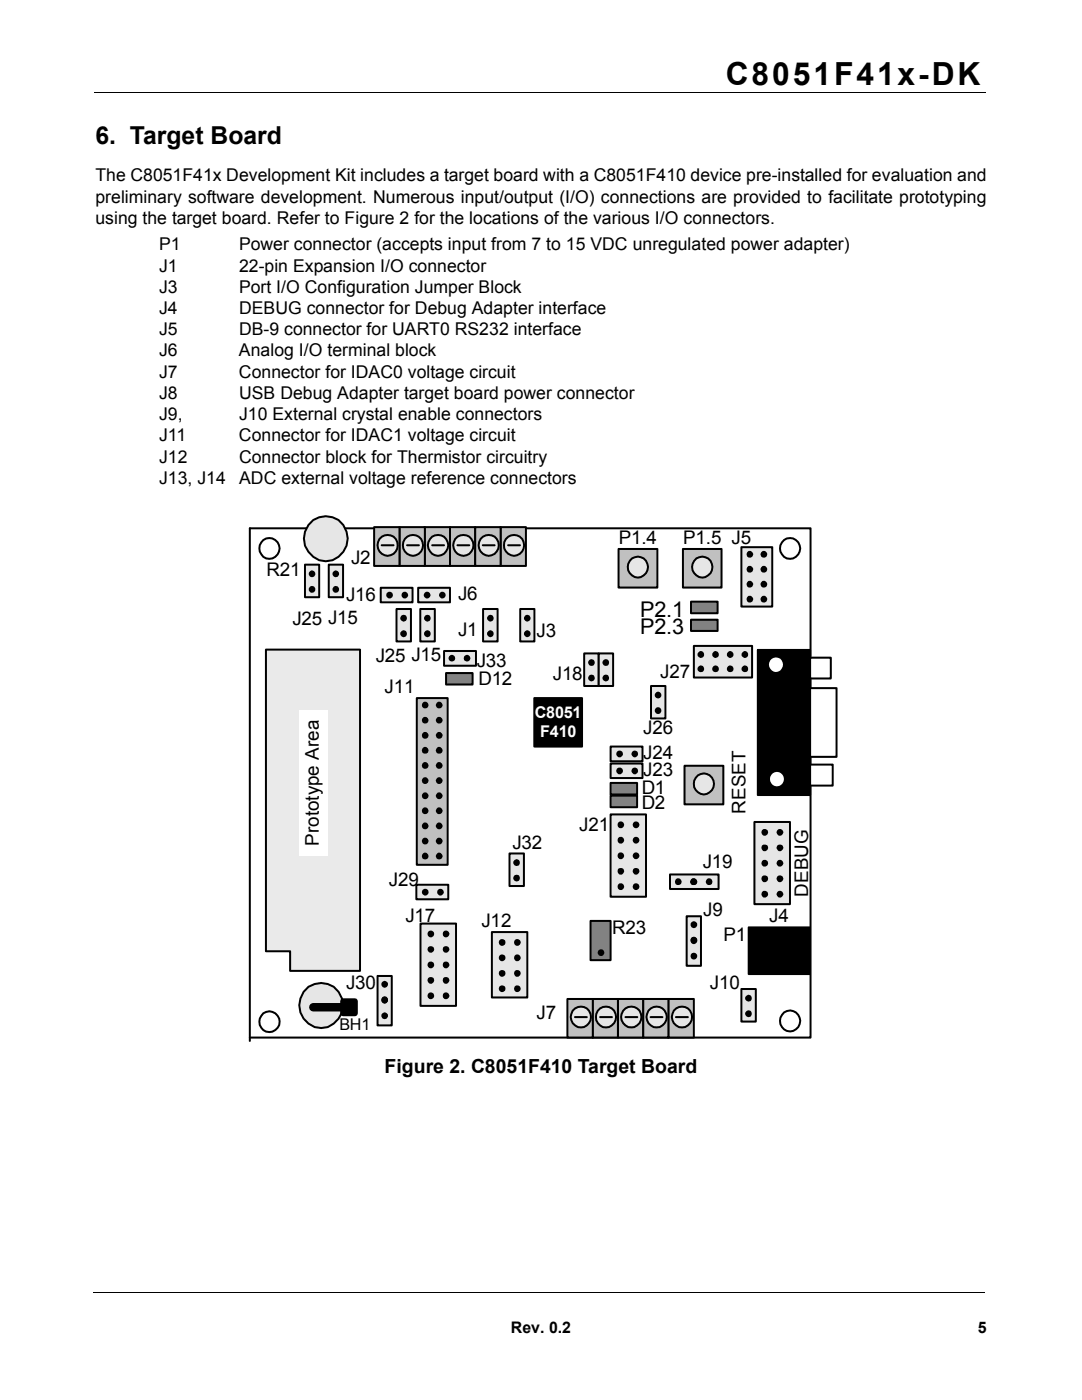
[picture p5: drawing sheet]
<svg xmlns="http://www.w3.org/2000/svg" width="216mm" height="279mm" viewBox="0 0 216 279" stroke-linecap="round" stroke-linejoin="round" font-family="sans-serif">
<path d="M18.8 18.4h177.8M18.6 257.9h177.8" fill="none" stroke="#000" stroke-width=".2"/>
<g fill="#fff">
<path d="M19.1 259.4h38.1v14.5h-38.1z"/>
<path d="M49.1 102.2h118.6v106.4h-118.6z"/>
</g>
<path d="M49.8 105.4h111.9v101.7h-111.9" fill="none" stroke="#000" stroke-width=".4"/>
<circle cx="157.7" cy="109.4" r="2.04" fill="#fff"/>
<circle cx="157.7" cy="109.4" r="2.04" fill="none" stroke="#000" stroke-width=".4"/>
<circle cx="157.7" cy="203.7" r="2.04" fill="#fff"/>
<g fill="none" stroke="#000" stroke-width=".4">
<path d="M149.4 185.1h12.2v9.3h-12.2z"/>
<circle cx="157.7" cy="203.7" r="2.04"/>
</g>
<path d="M149.4 185.1h12.2v9.3h-12.2z" fill="#000"/>
<circle cx="53.8" cy="203.9" r="2.03" fill="#fff"/>
<g fill="none" stroke="#000" stroke-width=".4">
<path d="M49.8 105.4v102.4"/>
<circle cx="53.8" cy="203.9" r="2.03"/>
</g>
<circle cx="53.8" cy="109.4" r="2.04" fill="#fff"/>
<circle cx="53.8" cy="109.4" r="2.04" fill="none" stroke="#000" stroke-width=".4"/>
<path d="M53.1 129.6h18.7v64.2h-13.9v-4h-4.8z" fill-rule="evenodd" fill="#eaeaea"/>
<path d="M53.1 129.6h18.7v64.2h-13.9v-4h-4.8z" fill="none" stroke="#000" stroke-width=".4"/>
<path d="M59.7 141.7h5.7v29h-5.7z" fill="#fff"/>
<path d="M106.6 139.3h9.5v9.7h-9.5z" fill="#000"/>
<path d="M106.6 139.3h9.5v9.7h-9.5z" fill="none" stroke="#000" stroke-width=".4"/>
<path d="M123.4 109.6h7.8v7.7h-7.8z" fill="#c0c0c0"/>
<path d="M123.4 109.6h7.8v7.7h-7.8z" fill="none" stroke="#000" stroke-width=".4"/>
<circle cx="127.3" cy="113.2" r="2.03" fill="#e6e6e6"/>
<circle cx="127.3" cy="113.2" r="2.03" fill="none" stroke="#000" stroke-width=".4"/>
<path d="M136.3 109.6h7.7v7.7h-7.7z" fill="#c0c0c0"/>
<path d="M136.3 109.6h7.7v7.7h-7.7z" fill="none" stroke="#000" stroke-width=".4"/>
<circle cx="140.1" cy="113.2" r="2.04" fill="#e6e6e6"/>
<circle cx="140.1" cy="113.2" r="2.04" fill="none" stroke="#000" stroke-width=".4"/>
<path d="M137.9 120.1h5.3v2.3h-5.3z" fill="#808080"/>
<path d="M137.9 120.1h5.3v2.3h-5.3z" fill="none" stroke="#000" stroke-width=".4"/>
<path d="M137.9 123.7h5.3v2.2h-5.3z" fill="#808080"/>
<path d="M137.9 123.7h5.3v2.2h-5.3z" fill="none" stroke="#000" stroke-width=".4"/>
<path d="M88.6 129.9h6.4v3h-6.4z" fill="#e6e6e6"/>
<g fill="none" stroke="#000" stroke-width=".4">
<path d="M88.6 129.9h6.4v3h-6.4z"/>
<circle cx="90.2" cy="131.4" r=".48"/>
<circle cx="93.2" cy="131.3" r=".47"/>
</g>
<g fill="#000">
<circle cx="90.2" cy="131.4" r=".48"/>
<circle cx="93.2" cy="131.3" r=".47"/>
</g>
<path d="M89 134.3h5.3v2.3h-5.3z" fill="#808080"/>
<path d="M89 134.3h5.3v2.3h-5.3z" fill="none" stroke="#000" stroke-width=".4"/>
<path d="M136.6 152.8h7.7v7.7h-7.7z" fill="#c0c0c0"/>
<path d="M136.6 152.8h7.7v7.7h-7.7z" fill="none" stroke="#000" stroke-width=".4"/>
<path d="M139.3 154.7a2.05 2.05 0 0 1 3.2 1.7 2.05 2.05 0 0 1-3.2 1.7 2.15 2.15 0 0 1 0-3.4z" fill-rule="evenodd" fill="#e6e6e6"/>
<path d="M139.3 154.7a2.05 2.05 0 0 1 3.2 1.7 2.05 2.05 0 0 1-3.2 1.7 2.15 2.15 0 0 1 0-3.4z" fill="none" stroke="#000" stroke-width=".4"/>
<path d="M147.9 109.2h6.2v11.9h-6.2z" fill="#e6e6e6"/>
<g fill="none" stroke="#000" stroke-width=".4">
<path d="M147.9 109.2h6.2v11.9h-6.2z"/>
<circle cx="149.6" cy="119.6" r=".48"/>
<circle cx="149.6" cy="116.6" r=".48"/>
<circle cx="149.6" cy="110.6" r=".48"/>
<circle cx="149.6" cy="113.6" r=".48"/>
<circle cx="152.4" cy="119.6" r=".48"/>
<circle cx="152.4" cy="116.6" r=".48"/>
<circle cx="152.4" cy="113.6" r=".48"/>
<circle cx="152.4" cy="110.6" r=".48"/>
</g>
<g fill="#000">
<circle cx="149.6" cy="119.6" r=".48"/>
<circle cx="149.6" cy="110.6" r=".48"/>
<circle cx="149.6" cy="113.6" r=".48"/>
<circle cx="149.6" cy="116.6" r=".48"/>
<circle cx="152.4" cy="119.6" r=".48"/>
<circle cx="152.4" cy="113.6" r=".48"/>
<circle cx="152.4" cy="110.6" r=".48"/>
<circle cx="152.4" cy="116.6" r=".48"/>
</g>
<path d="M62.5 103.8a4.5 4.5 0 0 1 6.1 1.2 4.5 4.5 0 0 1-1.1 6.1 4.4 4.4 0 0 1-5.1-.1 4.4 4.4 0 0 1-1.5-4.9l.6-1.3z" fill-rule="evenodd" fill="#e6e6e6"/>
<path d="M62.5 103.8a4.5 4.5 0 0 1 6.1 1.2 4.5 4.5 0 0 1-1.1 6.1 4.4 4.4 0 0 1-5.1-.1 4.4 4.4 0 0 1-1.5-4.9l.6-1.3z" fill="none" stroke="#000" stroke-width=".4"/>
<path d="M60.9 112.7h2.8v6.5h-2.8z" fill="#e6e6e6"/>
<g fill="none" stroke="#000" stroke-width=".4">
<path d="M60.9 112.7h2.8v6.5h-2.8z"/>
<circle cx="62.3" cy="114.5" r=".47"/>
<circle cx="62.3" cy="117.6" r=".49"/>
</g>
<g fill="#000">
<circle cx="62.3" cy="114.5" r=".47"/>
<circle cx="62.3" cy="117.6" r=".49"/>
</g>
<path d="M65.6 112.7h2.9v6.5h-2.9z" fill="#e6e6e6"/>
<g fill="none" stroke="#000" stroke-width=".4">
<path d="M65.6 112.7h2.9v6.5h-2.9z"/>
<circle cx="67" cy="114.5" r=".47"/>
<circle cx="67" cy="117.6" r=".49"/>
</g>
<g fill="#000">
<circle cx="67" cy="114.5" r=".47"/>
<circle cx="67" cy="117.6" r=".49"/>
</g>
<path d="M89.8 105.2h5v7.7h-5z" fill="#c0c0c0"/>
<path d="M89.8 105.2h5v7.7h-5z" fill="none" stroke="#000" stroke-width=".4"/>
<circle cx="92.5" cy="108.8" r="2.06" fill="#e6e6e6"/>
<g fill="none" stroke="#000" stroke-width=".4">
<path d="M91.3 108.8h2.3"/>
<circle cx="92.5" cy="108.8" r="2.06"/>
</g>
<path d="M84.7 105.2h5.1v7.7h-5.1z" fill="#c0c0c0"/>
<path d="M84.7 105.2h5.1v7.7h-5.1z" fill="none" stroke="#000" stroke-width=".4"/>
<circle cx="87.4" cy="108.8" r="2.06" fill="#e6e6e6"/>
<g fill="none" stroke="#000" stroke-width=".4">
<path d="M86.2 108.8h2.4"/>
<circle cx="87.4" cy="108.8" r="2.06"/>
</g>
<path d="M79.7 105.2h5.1v7.7h-5.1z" fill="#c0c0c0"/>
<path d="M79.7 105.2h5.1v7.7h-5.1z" fill="none" stroke="#000" stroke-width=".4"/>
<circle cx="82.4" cy="108.8" r="2.04" fill="#e6e6e6"/>
<g fill="none" stroke="#000" stroke-width=".4">
<path d="M81.2 108.8h2.4"/>
<circle cx="82.4" cy="108.8" r="2.04"/>
</g>
<path d="M74.7 105.2h5v7.7h-5z" fill="#c0c0c0"/>
<path d="M74.7 105.2h5v7.7h-5z" fill="none" stroke="#000" stroke-width=".4"/>
<circle cx="77.4" cy="108.8" r="2.05" fill="#e6e6e6"/>
<g fill="none" stroke="#000" stroke-width=".4">
<path d="M76.2 108.8h2.3"/>
<circle cx="77.4" cy="108.8" r="2.05"/>
</g>
<path d="M99.9 105.2h5v7.7h-5z" fill="#c0c0c0"/>
<path d="M99.9 105.2h5v7.7h-5z" fill="none" stroke="#000" stroke-width=".4"/>
<circle cx="102.6" cy="108.8" r="2.04" fill="#e6e6e6"/>
<g fill="none" stroke="#000" stroke-width=".4">
<path d="M101.4 108.8h2.4"/>
<circle cx="102.6" cy="108.8" r="2.04"/>
</g>
<path d="M94.8 105.2h5.1v7.7h-5.1z" fill="#c0c0c0"/>
<path d="M94.8 105.2h5.1v7.7h-5.1z" fill="none" stroke="#000" stroke-width=".4"/>
<circle cx="97.6" cy="108.8" r="2.05" fill="#e6e6e6"/>
<g fill="none" stroke="#000" stroke-width=".4">
<path d="M96.3 108.8h2.4"/>
<circle cx="97.6" cy="108.8" r="2.05"/>
</g>
<path d="M76 117.3h6.3v2.9h-6.3z" fill="#e6e6e6"/>
<g fill="none" stroke="#000" stroke-width=".4">
<path d="M76 117.3h6.3v2.9h-6.3z"/>
<circle cx="77.7" cy="118.8" r=".48"/>
<circle cx="80.8" cy="118.8" r=".49"/>
</g>
<g fill="#000">
<circle cx="77.7" cy="118.8" r=".48"/>
<circle cx="80.8" cy="118.8" r=".49"/>
</g>
<path d="M83.4 117.3h6.4v2.9h-6.4z" fill="#e6e6e6"/>
<g fill="none" stroke="#000" stroke-width=".4">
<path d="M83.4 117.3h6.4v2.9h-6.4z"/>
<circle cx="85.2" cy="118.8" r=".49"/>
<circle cx="88.3" cy="118.8" r=".47"/>
</g>
<g fill="#000">
<circle cx="85.2" cy="118.8" r=".49"/>
<circle cx="88.3" cy="118.8" r=".47"/>
</g>
<path d="M83.2 139.3h6.1v33.3h-6.1z" fill="#c0c0c0"/>
<g fill="none" stroke="#000" stroke-width=".4">
<path d="M83.2 139.3h6.1v33.3h-6.1z"/>
<circle cx="84.8" cy="149.8" r=".48"/>
<circle cx="84.8" cy="152.8" r=".48"/>
<circle cx="84.8" cy="140.7" r=".48"/>
<circle cx="84.8" cy="143.7" r=".48"/>
<circle cx="84.8" cy="146.8" r=".48"/>
<circle cx="84.8" cy="158.8" r=".48"/>
<circle cx="84.8" cy="155.8" r=".48"/>
<circle cx="87.7" cy="149.8" r=".48"/>
<circle cx="87.7" cy="152.8" r=".48"/>
<circle cx="87.7" cy="140.7" r=".48"/>
<circle cx="87.7" cy="143.7" r=".48"/>
<circle cx="87.7" cy="146.8" r=".48"/>
<circle cx="87.7" cy="158.8" r=".48"/>
<circle cx="87.7" cy="155.8" r=".48"/>
<circle cx="84.8" cy="167.9" r=".48"/>
<circle cx="84.8" cy="164.8" r=".48"/>
<circle cx="84.8" cy="161.8" r=".48"/>
<circle cx="84.8" cy="170.9" r=".47"/>
<circle cx="87.7" cy="167.9" r=".49"/>
<circle cx="87.7" cy="161.8" r=".48"/>
<circle cx="87.7" cy="164.9" r=".48"/>
<circle cx="87.7" cy="170.9" r=".48"/>
</g>
<g fill="#000">
<circle cx="84.8" cy="149.8" r=".48"/>
<circle cx="84.8" cy="152.8" r=".48"/>
<circle cx="84.8" cy="140.7" r=".48"/>
<circle cx="84.8" cy="143.7" r=".48"/>
<circle cx="84.8" cy="158.8" r=".48"/>
<circle cx="84.8" cy="155.8" r=".48"/>
<circle cx="84.8" cy="146.8" r=".48"/>
<circle cx="87.7" cy="149.8" r=".48"/>
<circle cx="87.7" cy="152.8" r=".48"/>
<circle cx="87.7" cy="140.7" r=".48"/>
<circle cx="87.7" cy="143.7" r=".48"/>
<circle cx="87.7" cy="155.8" r=".48"/>
<circle cx="87.7" cy="158.8" r=".48"/>
<circle cx="87.7" cy="146.8" r=".48"/>
<circle cx="84.8" cy="167.9" r=".48"/>
<circle cx="84.8" cy="164.8" r=".48"/>
<circle cx="84.8" cy="161.8" r=".48"/>
<circle cx="84.8" cy="170.9" r=".47"/>
<circle cx="87.7" cy="167.9" r=".49"/>
<circle cx="87.7" cy="164.9" r=".48"/>
<circle cx="87.7" cy="161.8" r=".48"/>
<circle cx="87.7" cy="170.9" r=".48"/>
</g>
<path d="M79.1 121.5h2.9v6.5h-2.9z" fill="#e6e6e6"/>
<g fill="none" stroke="#000" stroke-width=".4">
<path d="M79.1 121.5h2.9v6.5h-2.9z"/>
<circle cx="80.5" cy="126.5" r=".5"/>
<circle cx="80.6" cy="123.4" r=".49"/>
</g>
<g fill="#000">
<circle cx="80.5" cy="126.5" r=".5"/>
<circle cx="80.6" cy="123.4" r=".49"/>
</g>
<path d="M83.9 121.5h2.9v6.5h-2.9z" fill="#e6e6e6"/>
<g fill="none" stroke="#000" stroke-width=".4">
<path d="M83.9 121.5h2.9v6.5h-2.9z"/>
<circle cx="85.3" cy="126.5" r=".5"/>
<circle cx="85.3" cy="123.4" r=".49"/>
</g>
<g fill="#000">
<circle cx="85.3" cy="126.5" r=".5"/>
<circle cx="85.3" cy="123.4" r=".49"/>
</g>
<path d="M96.4 121.5h2.9v6.5h-2.9z" fill="#e6e6e6"/>
<g fill="none" stroke="#000" stroke-width=".4">
<path d="M96.4 121.5h2.9v6.5h-2.9z"/>
<circle cx="97.9" cy="126.5" r=".49"/>
<circle cx="97.9" cy="123.4" r=".49"/>
</g>
<g fill="#000">
<circle cx="97.9" cy="126.5" r=".49"/>
<circle cx="97.9" cy="123.4" r=".49"/>
</g>
<path d="M103.8 121.5h2.8v6.5h-2.8z" fill="#e6e6e6"/>
<g fill="none" stroke="#000" stroke-width=".4">
<path d="M103.8 121.5h2.8v6.5h-2.8z"/>
<circle cx="105.2" cy="126.5" r=".49"/>
<circle cx="105.2" cy="123.4" r=".49"/>
</g>
<g fill="#000">
<circle cx="105.2" cy="126.5" r=".49"/>
<circle cx="105.2" cy="123.4" r=".49"/>
</g>
<path d="M83.1 176.6h6.4v2.9h-6.4z" fill="#e6e6e6"/>
<g fill="none" stroke="#000" stroke-width=".4">
<path d="M83.1 176.6h6.4v2.9h-6.4z"/>
<circle cx="84.8" cy="178" r=".48"/>
<circle cx="87.9" cy="178.1" r=".49"/>
</g>
<g fill="#000">
<circle cx="84.8" cy="178" r=".48"/>
<circle cx="87.9" cy="178.1" r=".49"/>
</g>
<path d="M101.7 170.3h2.8v6.5h-2.8z" fill="#e6e6e6"/>
<g fill="none" stroke="#000" stroke-width=".4">
<path d="M101.7 170.3h2.8v6.5h-2.8z"/>
<circle cx="103.1" cy="172.2" r=".48"/>
<circle cx="103.1" cy="175.2" r=".49"/>
</g>
<g fill="#000">
<circle cx="103.1" cy="172.2" r=".48"/>
<circle cx="103.1" cy="175.2" r=".49"/>
</g>
<path d="M61.6 196.9a4.5 4.5 0 0 1 6.8 3.1 4.5 4.5 0 0 1-5.6 5 4.6 4.6 0 0 1-1.2-8.1z" fill-rule="evenodd" fill="#e6e6e6"/>
<path d="M61.6 196.9a4.5 4.5 0 0 1 6.8 3.1 4.5 4.5 0 0 1-5.6 5 4.6 4.6 0 0 1-1.2-8.1z" fill="none" stroke="#000" stroke-width=".4"/>
<path d="M62.5 201h6" fill="none" stroke="#000" stroke-width="1.7"/>
<path d="M68.5 199.8h2.3v2.4h-2.3z" fill="#000"/>
<path d="M68.5 199.8h2.3v2.4h-2.3z" fill="none" stroke="#000" stroke-width="1.2"/>
<path d="M161.1 152.6h5.1v4.2h-5.1z" fill="#fff"/>
<path d="M151.2 129.7h10.4v29h-10.4zM161.1 152.6h5.1v4.2h-5.1z" fill="none" stroke="#000" stroke-width=".4"/>
<path d="M151.2 129.7h10.4v29h-10.4z" fill="#000"/>
<circle cx="154.9" cy="132.7" r="1.63" fill="#fff"/>
<circle cx="154.9" cy="132.7" r="1.63" fill="none" stroke="#000" stroke-width=".4"/>
<circle cx="155.1" cy="155.5" r="1.62" fill="#fff"/>
<circle cx="155.1" cy="155.5" r="1.62" fill="none" stroke="#000" stroke-width=".4"/>
<path d="M161.6 137.3h5.3v13.7h-5.3z" fill="#fff"/>
<path d="M161.6 137.3h5.3v13.7h-5.3z" fill="none" stroke="#000" stroke-width=".4"/>
<path d="M161.6 131.3h4.2v4.1h-4.2z" fill="#fff"/>
<path d="M161.6 131.3h4.2v4.1h-4.2z" fill="none" stroke="#000" stroke-width=".4"/>
<path d="M147.9 197.4h2.9v6.5h-2.9z" fill="#e6e6e6"/>
<g fill="none" stroke="#000" stroke-width=".4">
<path d="M147.9 197.4h2.9v6.5h-2.9z"/>
<circle cx="149.4" cy="199.2" r=".48"/>
<circle cx="149.4" cy="202.3" r=".5"/>
</g>
<g fill="#000">
<circle cx="149.4" cy="199.2" r=".48"/>
<circle cx="149.4" cy="202.3" r=".5"/>
</g>
<path d="M123.3 199.4h5.1v7.7h-5.1z" fill="#c0c0c0"/>
<path d="M123.3 199.4h5.1v7.7h-5.1z" fill="none" stroke="#000" stroke-width=".4"/>
<circle cx="126" cy="202.9" r="2.05" fill="#e6e6e6"/>
<g fill="none" stroke="#000" stroke-width=".4">
<path d="M124.8 203h2.4"/>
<circle cx="126" cy="202.9" r="2.05"/>
</g>
<path d="M118.2 199.4h5.1v7.7h-5.1z" fill="#c0c0c0"/>
<path d="M118.2 199.4h5.1v7.7h-5.1z" fill="none" stroke="#000" stroke-width=".4"/>
<path d="M119.3 201.7a2.03 2.03 0 0 1 3.1-.1 2.03 2.03 0 0 1-.5 3.1 2.03 2.03 0 0 1-2.9-1.1v-1.2z" fill-rule="evenodd" fill="#e6e6e6"/>
<path d="M119.3 201.7a2.03 2.03 0 0 1 3.1-.1 2.03 2.03 0 0 1-.5 3.1 2.03 2.03 0 0 1-2.9-1.1v-1.2zM119.7 203h2.4" fill="none" stroke="#000" stroke-width=".4"/>
<path d="M113.2 199.4h5.1v7.7h-5.1z" fill="#c0c0c0"/>
<path d="M113.2 199.4h5.1v7.7h-5.1z" fill="none" stroke="#000" stroke-width=".4"/>
<circle cx="115.9" cy="202.9" r="2.05" fill="#e6e6e6"/>
<g fill="none" stroke="#000" stroke-width=".4">
<path d="M114.7 203h2.4"/>
<circle cx="115.9" cy="202.9" r="2.05"/>
</g>
<path d="M133.4 199.4h5.1v7.7h-5.1z" fill="#c0c0c0"/>
<path d="M133.4 199.4h5.1v7.7h-5.1z" fill="none" stroke="#000" stroke-width=".4"/>
<circle cx="136.1" cy="202.9" r="2.05" fill="#e6e6e6"/>
<g fill="none" stroke="#000" stroke-width=".4">
<path d="M134.9 203h2.4"/>
<circle cx="136.1" cy="202.9" r="2.05"/>
</g>
<path d="M128.4 199.4h5v7.7h-5z" fill="#c0c0c0"/>
<path d="M128.4 199.4h5v7.7h-5z" fill="none" stroke="#000" stroke-width=".4"/>
<circle cx="131" cy="202.9" r="2.05" fill="#e6e6e6"/>
<g fill="none" stroke="#000" stroke-width=".4">
<path d="M129.8 203h2.4"/>
<circle cx="131" cy="202.9" r="2.05"/>
</g>
<path d="M150.5 164h7.1v16.4h-7.1z" fill="#e6e6e6"/>
<g fill="none" stroke="#000" stroke-width=".4">
<path d="M150.5 164h7.1v16.4h-7.1z"/>
<circle cx="152.6" cy="169.2" r=".46"/>
<circle cx="152.6" cy="178.4" r=".47"/>
<circle cx="152.6" cy="175.4" r=".47"/>
<circle cx="152.6" cy="166.1" r=".47"/>
<circle cx="152.6" cy="172.3" r=".48"/>
<circle cx="155.6" cy="169.2" r=".47"/>
<circle cx="155.6" cy="178.4" r=".48"/>
<circle cx="155.6" cy="175.4" r=".48"/>
<circle cx="155.6" cy="166.1" r=".48"/>
<circle cx="155.6" cy="172.3" r=".48"/>
</g>
<g fill="#000">
<circle cx="152.6" cy="169.2" r=".46"/>
<circle cx="152.6" cy="178.4" r=".47"/>
<circle cx="152.6" cy="175.4" r=".47"/>
<circle cx="152.6" cy="166.1" r=".47"/>
<circle cx="152.6" cy="172.3" r=".48"/>
<circle cx="155.6" cy="169.2" r=".47"/>
<circle cx="155.6" cy="178.4" r=".48"/>
<circle cx="155.6" cy="166.1" r=".48"/>
<circle cx="155.6" cy="175.4" r=".48"/>
<circle cx="155.6" cy="172.3" r=".48"/>
</g>
<path d="M83.9 184.3h7.1v16.4h-7.1z" fill="#e6e6e6"/>
<g fill="none" stroke="#000" stroke-width=".4">
<path d="M83.9 184.3h7.1v16.4h-7.1z"/>
<circle cx="86" cy="189.5" r=".46"/>
<circle cx="86" cy="195.7" r=".47"/>
<circle cx="86" cy="192.6" r=".47"/>
<circle cx="86" cy="198.7" r=".48"/>
<circle cx="86" cy="186.4" r=".48"/>
<circle cx="89" cy="189.5" r=".45"/>
<circle cx="89" cy="195.6" r=".46"/>
<circle cx="89" cy="192.5" r=".46"/>
<circle cx="89" cy="198.7" r=".47"/>
<circle cx="89" cy="186.4" r=".46"/>
</g>
<g fill="#000">
<circle cx="86" cy="189.5" r=".46"/>
<circle cx="86" cy="195.7" r=".47"/>
<circle cx="86" cy="192.6" r=".47"/>
<circle cx="86" cy="198.7" r=".48"/>
<circle cx="86" cy="186.4" r=".48"/>
<circle cx="89" cy="189.5" r=".45"/>
<circle cx="89" cy="195.6" r=".46"/>
<circle cx="89" cy="192.5" r=".46"/>
<circle cx="89" cy="198.7" r=".47"/>
<circle cx="89" cy="186.4" r=".47"/>
</g>
<path d="M98.1 186h7.1v13.1h-7.1z" fill="#e6e6e6"/>
<g fill="none" stroke="#000" stroke-width=".4">
<path d="M98.1 186h7.1v13.1h-7.1z"/>
<circle cx="100.2" cy="194.3" r=".48"/>
<circle cx="100.2" cy="191.2" r=".48"/>
<circle cx="100.2" cy="197.3" r=".48"/>
<circle cx="100.2" cy="188.1" r=".49"/>
<circle cx="103.2" cy="191.1" r=".47"/>
<circle cx="103.2" cy="197.3" r=".47"/>
<circle cx="103.2" cy="194.3" r=".47"/>
<circle cx="103.2" cy="188.1" r=".47"/>
</g>
<g fill="#000">
<circle cx="100.2" cy="194.3" r=".48"/>
<circle cx="100.2" cy="191.2" r=".48"/>
<circle cx="100.2" cy="197.3" r=".48"/>
<circle cx="100.2" cy="188.1" r=".49"/>
<circle cx="103.2" cy="191.1" r=".47"/>
<circle cx="103.2" cy="197.3" r=".47"/>
<circle cx="103.2" cy="194.3" r=".47"/>
<circle cx="103.2" cy="188.1" r=".47"/>
</g>
<path d="M75.3 194.8h2.9v9.8h-2.9z" fill="#e6e6e6"/>
<g fill="none" stroke="#000" stroke-width=".4">
<path d="M75.3 194.8h2.9v9.8h-2.9z"/>
<circle cx="76.7" cy="199.5" r=".49"/>
<circle cx="76.8" cy="196.4" r=".49"/>
<circle cx="76.8" cy="199.6" r=".49"/>
<circle cx="76.7" cy="202.7" r=".49"/>
</g>
<g fill="#000">
<circle cx="76.7" cy="199.5" r=".49"/>
<circle cx="76.8" cy="196.4" r=".49"/>
<circle cx="76.8" cy="199.6" r=".49"/>
<circle cx="76.7" cy="202.7" r=".49"/>
</g>
<path d="M137 182.9h2.9v9.8h-2.9z" fill="#e6e6e6"/>
<g fill="none" stroke="#000" stroke-width=".4">
<path d="M137 182.9h2.9v9.8h-2.9z"/>
<circle cx="138.4" cy="187.6" r=".49"/>
<circle cx="138.4" cy="190.8" r=".49"/>
<circle cx="138.4" cy="184.5" r=".49"/>
<circle cx="138.5" cy="187.7" r=".49"/>
</g>
<g fill="#000">
<circle cx="138.4" cy="187.6" r=".49"/>
<circle cx="138.4" cy="190.8" r=".49"/>
<circle cx="138.4" cy="184.5" r=".49"/>
<circle cx="138.5" cy="187.7" r=".49"/>
</g>
<path d="M121.8 162.5h7.1v16.5h-7.1z" fill="#e6e6e6"/>
<g fill="none" stroke="#000" stroke-width=".4">
<path d="M121.8 162.5h7.1v16.5h-7.1z"/>
<circle cx="123.9" cy="173.9" r=".45"/>
<circle cx="123.9" cy="170.8" r=".46"/>
<circle cx="123.9" cy="167.7" r=".47"/>
<circle cx="123.9" cy="176.9" r=".47"/>
<circle cx="123.9" cy="164.6" r=".46"/>
<circle cx="126.9" cy="173.9" r=".47"/>
<circle cx="126.9" cy="170.8" r=".48"/>
<circle cx="126.9" cy="167.7" r=".48"/>
<circle cx="126.9" cy="176.9" r=".48"/>
<circle cx="126.9" cy="164.6" r=".48"/>
</g>
<g fill="#000">
<circle cx="123.9" cy="173.9" r=".45"/>
<circle cx="123.9" cy="170.8" r=".46"/>
<circle cx="123.9" cy="176.9" r=".47"/>
<circle cx="123.9" cy="167.7" r=".47"/>
<circle cx="123.9" cy="164.6" r=".47"/>
<circle cx="126.9" cy="173.9" r=".47"/>
<circle cx="126.9" cy="170.8" r=".48"/>
<circle cx="126.9" cy="167.7" r=".48"/>
<circle cx="126.9" cy="176.9" r=".48"/>
<circle cx="126.9" cy="164.6" r=".48"/>
</g>
<path d="M121.8 152.4h6.4v2.9h-6.4z" fill="#e6e6e6"/>
<g fill="none" stroke="#000" stroke-width=".4">
<path d="M121.8 152.4h6.4v2.9h-6.4z"/>
<circle cx="123.6" cy="153.9" r=".49"/>
<circle cx="126.7" cy="153.9" r=".48"/>
</g>
<g fill="#000">
<circle cx="123.6" cy="153.9" r=".49"/>
<circle cx="126.7" cy="153.9" r=".48"/>
</g>
<path d="M133.7 174.5h9.7v2.9h-9.7z" fill="#e6e6e6"/>
<g fill="none" stroke="#000" stroke-width=".4">
<path d="M133.7 174.5h9.7v2.9h-9.7z"/>
<circle cx="135.4" cy="176" r=".49"/>
<circle cx="138.4" cy="176" r=".5"/>
<circle cx="138.5" cy="176" r=".48"/>
<circle cx="141.5" cy="176" r=".5"/>
</g>
<g fill="#000">
<circle cx="135.4" cy="176" r=".49"/>
<circle cx="138.4" cy="176" r=".5"/>
<circle cx="138.5" cy="176" r=".48"/>
<circle cx="141.5" cy="176" r=".5"/>
</g>
<path d="M117.8 183.8h4v7.8h-4z" fill="#808080"/>
<g fill="none" stroke="#000" stroke-width=".4">
<path d="M117.8 183.8h4v7.8h-4z"/>
<circle cx="119.9" cy="190.1" r=".49"/>
</g>
<circle cx="119.9" cy="190.1" r=".48" fill="#000"/>
<path d="M121.8 149h6.4v2.9h-6.4z" fill="#e6e6e6"/>
<g fill="none" stroke="#000" stroke-width=".4">
<path d="M121.8 149h6.4v2.9h-6.4z"/>
<circle cx="123.6" cy="150.5" r=".49"/>
<circle cx="126.7" cy="150.5" r=".48"/>
</g>
<g fill="#000">
<circle cx="123.6" cy="150.5" r=".49"/>
<circle cx="126.7" cy="150.5" r=".48"/>
</g>
<path d="M129.9 136.9h2.9v6.5h-2.9z" fill="#e6e6e6"/>
<g fill="none" stroke="#000" stroke-width=".4">
<path d="M129.9 136.9h2.9v6.5h-2.9z"/>
<circle cx="131.3" cy="138.7" r=".47"/>
<circle cx="131.3" cy="141.8" r=".49"/>
</g>
<g fill="#000">
<circle cx="131.3" cy="138.7" r=".47"/>
<circle cx="131.3" cy="141.8" r=".49"/>
</g>
<path d="M121.8 156.3h5.3v2.3h-5.3z" fill="#808080"/>
<path d="M121.8 156.3h5.3v2.3h-5.3z" fill="none" stroke="#000" stroke-width=".4"/>
<path d="M121.8 158.8h5.3v2.3h-5.3z" fill="#808080"/>
<path d="M121.8 158.8h5.3v2.3h-5.3z" fill="none" stroke="#000" stroke-width=".4"/>
<path d="M138.5 128.9h11.6v6.3h-11.6z" fill="#e6e6e6"/>
<g fill="none" stroke="#000" stroke-width=".4">
<path d="M138.5 128.9h11.6v6.3h-11.6z"/>
<circle cx="139.9" cy="133.5" r=".48"/>
<circle cx="139.9" cy="130.6" r=".48"/>
<circle cx="142.8" cy="133.5" r=".49"/>
<circle cx="142.8" cy="130.6" r=".49"/>
<circle cx="145.7" cy="133.5" r=".49"/>
<circle cx="145.7" cy="130.6" r=".49"/>
<circle cx="148.6" cy="133.5" r=".48"/>
<circle cx="148.6" cy="130.6" r=".48"/>
</g>
<g fill="#000">
<circle cx="139.9" cy="133.5" r=".48"/>
<circle cx="139.9" cy="130.6" r=".48"/>
<circle cx="142.8" cy="133.5" r=".49"/>
<circle cx="142.8" cy="130.6" r=".49"/>
<circle cx="145.7" cy="133.5" r=".49"/>
<circle cx="145.7" cy="130.6" r=".49"/>
<circle cx="148.6" cy="133.5" r=".48"/>
<circle cx="148.6" cy="130.6" r=".48"/>
</g>
<path d="M116.6 130.4h2.9v6.5h-2.9z" fill="#e6e6e6"/>
<g fill="none" stroke="#000" stroke-width=".4">
<path d="M116.6 130.4h2.9v6.5h-2.9z"/>
<circle cx="118" cy="132.2" r=".48"/>
<circle cx="118" cy="135.3" r=".49"/>
</g>
<g fill="#000">
<circle cx="118" cy="132.2" r=".48"/>
<circle cx="118" cy="135.3" r=".49"/>
</g>
<path d="M119.5 130.4h2.8v6.5h-2.8z" fill="#e6e6e6"/>
<g fill="none" stroke="#000" stroke-width=".4">
<path d="M119.5 130.4h2.8v6.5h-2.8z"/>
<circle cx="120.9" cy="132.2" r=".48"/>
<circle cx="120.9" cy="135.3" r=".49"/>
</g>
<g fill="#000">
<circle cx="120.9" cy="132.2" r=".48"/>
<circle cx="120.9" cy="135.3" r=".49"/>
</g>
<text font-size="6.3" x="144.8" y="16.9">C8051F41x-DK</text>
<text font-size="4.9" x="19" y="28.7">6. Target Board</text>
<g font-size="4.3">
<text x="127.8" y="123.1">P2.1</text>
<text x="127.8" y="126.6">P2.3</text>
</g>
<text font-size="3.9" x="76.8" y="214.2">Figure 2. C8051F410 Target Board</text>
<g font-size="3.8">
<text x="70.1" y="112.5">J2</text>
<text x="123.5" y="108.6">P1.4</text>
<text x="136.3" y="108.6">P1.5 J5</text>
<text x="53.2" y="114.9">R21</text>
<text x="69" y="120">J16</text>
<text x="91.4" y="119.8">J6</text>
<text x="58.4" y="124.8">J25 J15</text>
<text x="91.4" y="127">J1</text>
<text x="107.1" y="127.2">J3</text>
<text x="75" y="132.1">J25 J15</text>
<text x="95.1" y="133">J33</text>
<text x="95.5" y="136.7">D12</text>
<text x="110.3" y="135.6">J18</text>
<text x="131.7" y="135.2">J27</text>
<text x="76.8" y="138.4">J11</text>
<text x="128.4" y="146.6">J26</text>
<text x="128.4" y="151.4">J24</text>
<text x="128.4" y="155">J23</text>
<text x="128" y="158.5">D1</text>
<text x="128" y="161.5">D2</text>
<text x="115.5" y="165.9">J21</text>
<text x="148.8" y="162.4" transform="rotate(-90 148.8 162.4)">RESET</text>
<text x="63.6" y="168.8" transform="rotate(-90 63.6 168.8)">Prototype Area</text>
<text x="102.3" y="169.5">J32</text>
<text x="140.2" y="173.2">J19</text>
<text x="77.6" y="176.7">J29</text>
<text x="161.3" y="179" transform="rotate(-90 161.3 179)">DEBUG</text>
<text x="80.9" y="184">J17</text>
<text x="96.1" y="185.1">J12</text>
<text x="140.3" y="182.9">J9</text>
<text x="153.5" y="184">J4</text>
<text x="122.2" y="186.4">R23</text>
<text x="144.4" y="187.8">P1</text>
<text x="69" y="197.4">J30</text>
<text x="141.6" y="197.4">J10</text>
<text x="107.1" y="203.3">J7</text>
</g>
<g font-size="3.5">
<text x="19" y="36.2">The C8051F41x Development Kit includes a target board with a C8051F410 device pre-installed for evaluation and</text>
<text x="19" y="40.4">preliminary software development. Numerous input/output (I/O) connections are provided to facilitate prototyping</text>
<text x="19" y="44.7">using the target board. Refer to Figure 2 for the locations of the various I/O connectors.</text>
<text x="31.8" y="50">P1</text>
<text x="47.7" y="50">Power connector (accepts input from 7 to 15 VDC unregulated power adapter)</text>
<text x="31.8" y="54.2">J1</text>
<text x="31.8" y="58.4">J3</text>
<text x="47.7" y="58.4">Port I/O Configuration Jumper Block</text>
<text x="47.7" y="54.2">22-pin Expansion I/O connector</text>
<text x="31.8" y="62.7">J4</text>
<text x="47.7" y="62.7">DEBUG connector for Debug Adapter interface</text>
<text x="31.8" y="66.9">J5</text>
<text x="31.8" y="71.1">J6</text>
<text x="47.7" y="71.1">Analog I/O terminal block</text>
<text x="47.7" y="66.9">DB-9 connector for UART0 RS232 interface</text>
<text x="31.8" y="75.4">J7</text>
<text x="47.7" y="75.4">Connector for IDAC0 voltage circuit</text>
<text x="31.8" y="79.6">J8</text>
<text x="31.8" y="83.8">J9,</text>
<text x="47.7" y="79.6">USB Debug Adapter target board power connector</text>
<text x="47.7" y="83.8">J10 External crystal enable connectors</text>
<text x="31.8" y="88.1">J11</text>
<text x="47.7" y="88.1">Connector for IDAC1 voltage circuit</text>
<text x="31.8" y="92.3">J12</text>
<text x="47.7" y="92.3">Connector block for Thermistor circuitry</text>
<text x="31.8" y="96.5">J13, J14</text>
<text x="47.7" y="96.5">ADC external voltage reference connectors</text>
</g>
<g font-size="3.2" fill="#fff">
<text x="106.7" y="143.2">C8051</text>
<text x="107.8" y="147.1">F410</text>
</g>
<g font-size="3.2">
<text x="67.7" y="205.6">BH1</text>
<text x="102" y="266">Rev. 0.2</text>
<text x="195.1" y="266">5</text>
</g>
</svg>
